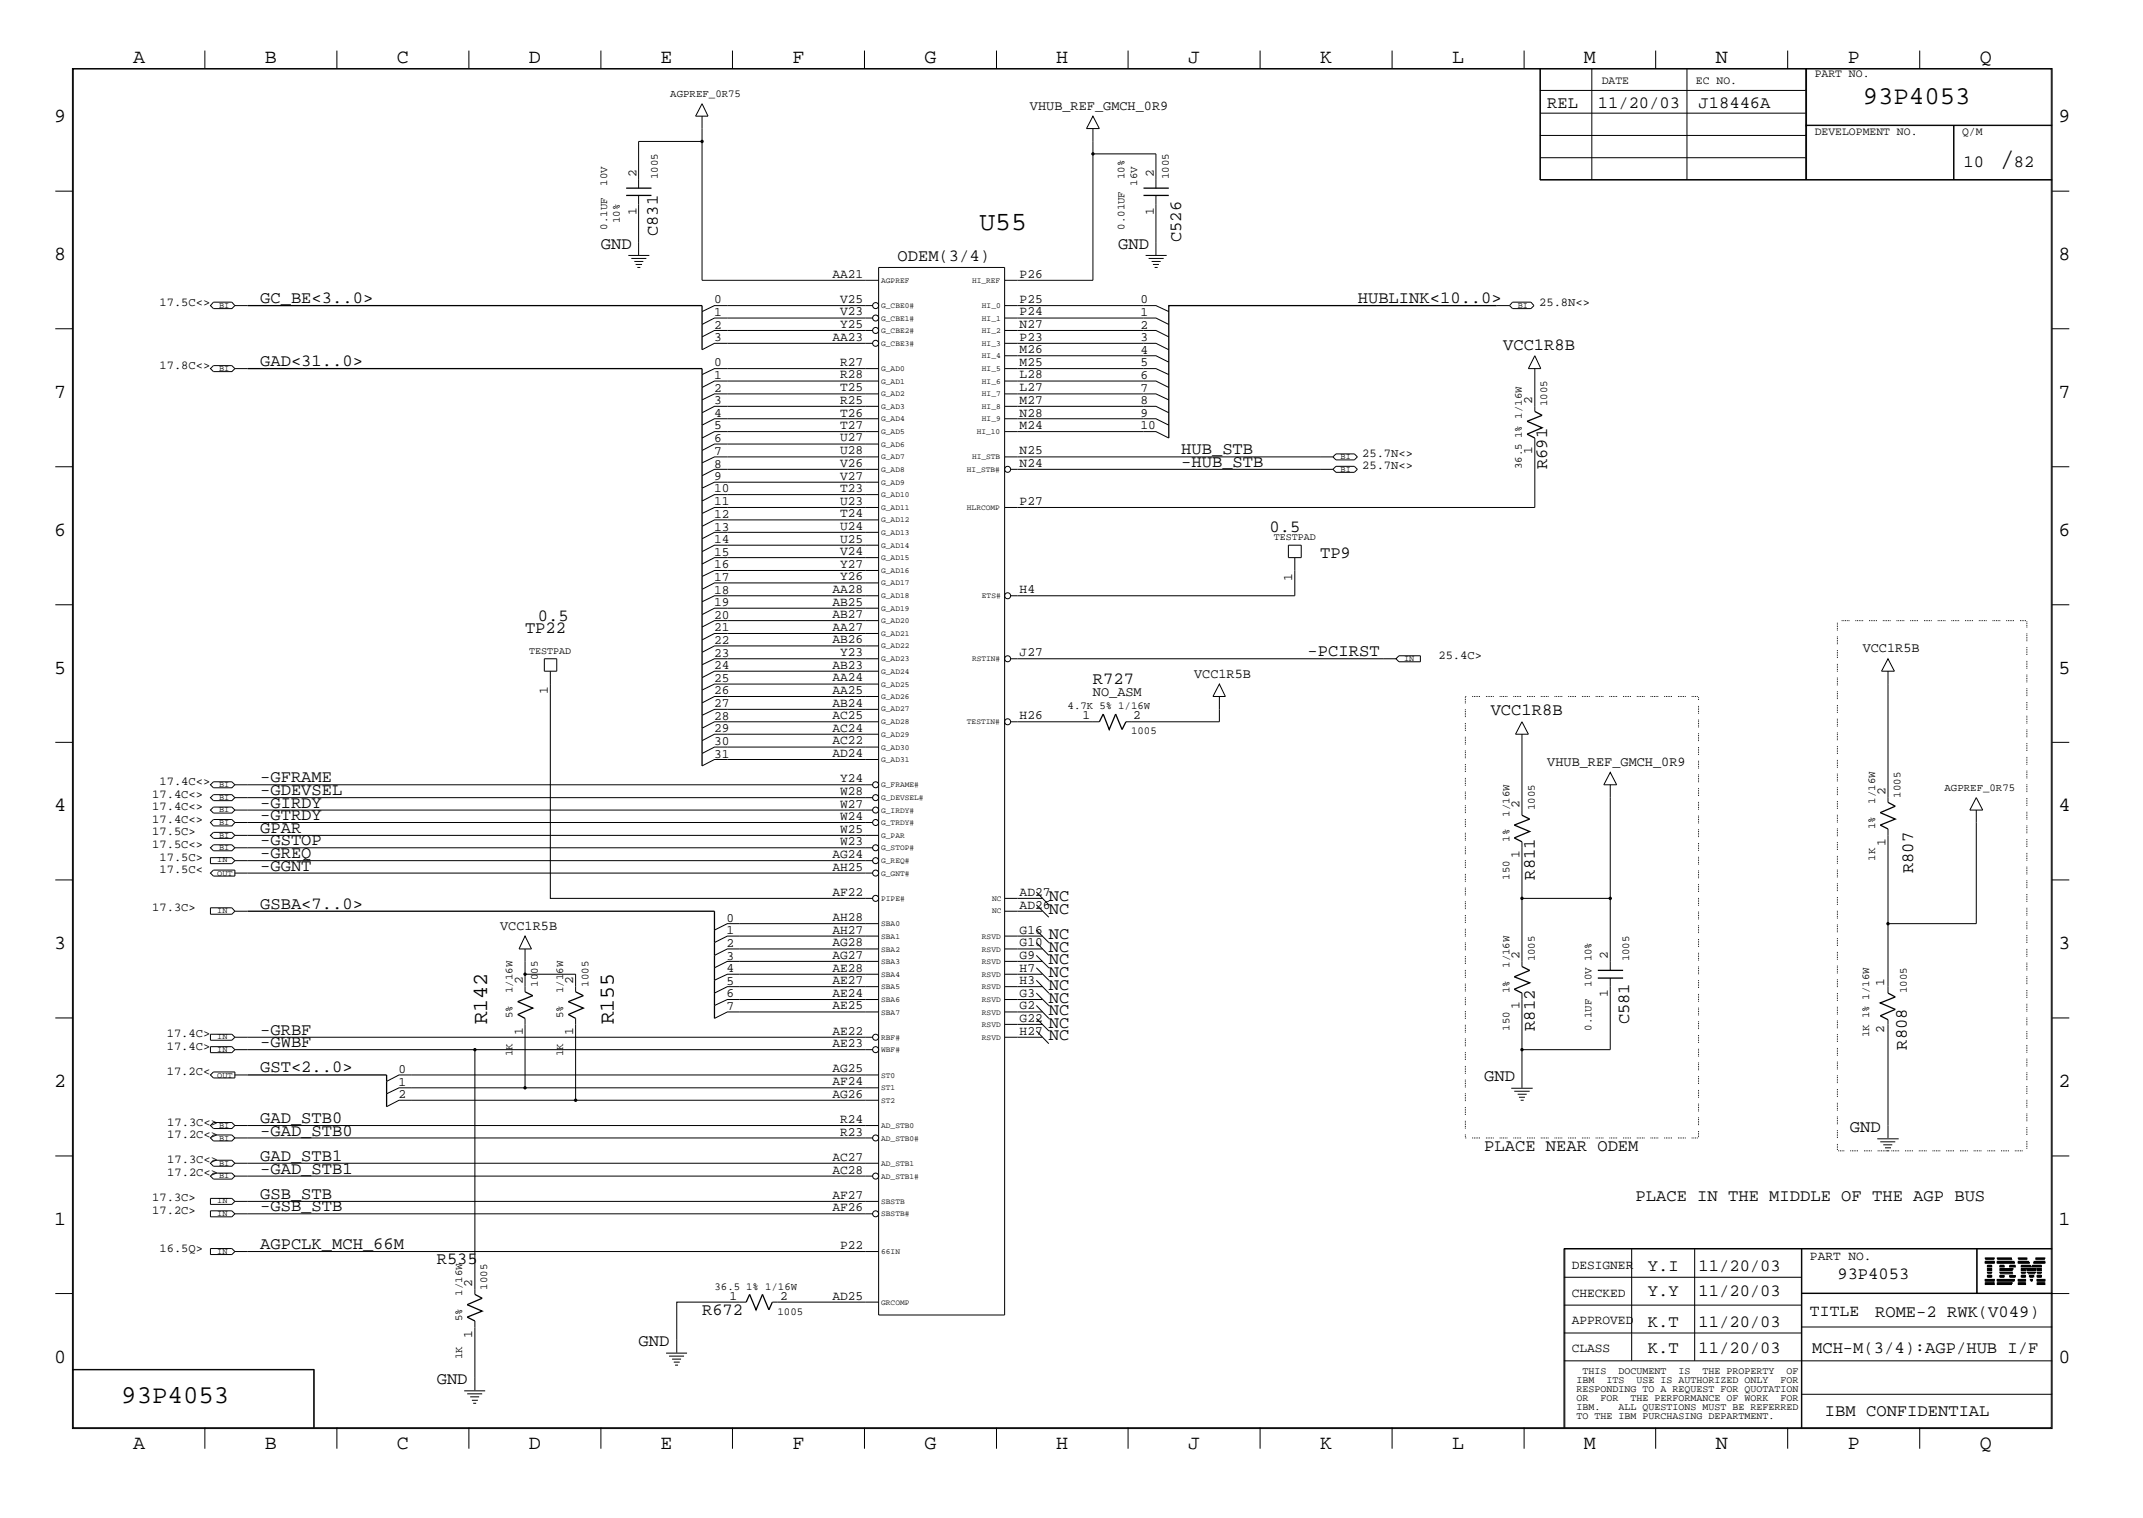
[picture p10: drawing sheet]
<svg xmlns="http://www.w3.org/2000/svg" width="423mm" height="300mm" viewBox="0 0 423 300" stroke-linecap="round" stroke-linejoin="round" font-family="sans-serif">
<g fill="none" stroke="#000" stroke-width=".25">
<path d="M123.7 38.6h5M123.7 37.2h5M225.9 38.6h5M225.9 37.2h5M48.9 60.4h89.8v8.7M48.9 72.8h89.8v78.5M295.7 60.4h-64.8v26.1M303.2 81.3l1.4 .7-2.9 1.2 2.9 1.3-2.9 1.3 1.5 .7M217.2 142.6l.7-1.5 1.2 3 1.3-3 1.3 3 .7-1.5M373 158.5l1.4 .8-3 1.2 3 1.3-3 1.2 1.6 .7M300.7 161l1.5 .8-3.1 1.2 3.1 1.3-3.1 1.2 1.6 .8M48.9 180h92.2v21.2"/>
<path d="M103.7 195.9l1.5 .8-2.9 1.2 2.9 1.2-2.9 1.3 1.4 .8M113.7 195.9l1.5 .8-2.9 1.2 2.9 1.2-2.9 1.3 1.4 .8M300.7 190.9l1.5 .8-3.1 1.3 3.1 1.1-3.1 1.3 1.6 .8M315.6 193.2h5M315.6 191.7h5M373 196.2l1.4 .7-3 1.2 3 1.3-3 1.3 1.6 .7M48.9 212.3h27.5v6.3M93.8 255.7l1.5 .8-3 1.2 3 1.3-3 1.2 1.5 .7M147.4 257.2l.7-1.5 1.3 3 1.2-3 1.3 3 .7-1.5"/>
</g>
<g fill="none" stroke="#000" stroke-width=".2">
<path d="M14.3 13.5h391.1v268.7h-391.1zM14.5 13.6h390.7v268.4h-390.7zM40.5 10v3.5M66.5 10v3.5M92.6 10v3.5M118.7 10v3.5M144.7 10v3.5M170.8 10v3.5M196.9 10v3.5M222.8 10v3.5M248.9 10v3.5M275 10v3.5"/>
<path d="M301.1 10v3.5M304.2 13.5v22.1h101.2M304.2 17.9h52.5M304.3 13.5v22.1M314.5 13.5v22.1M327.1 10v3.5M333.2 13.5v22.1M353.1 10v3.5M356.7 13.5v22.1M356.9 13.5v22.1M379.2 10v3.5M10.9 37.8h3.4"/>
<path d="M126.2 38.6v11.8M138.7 22.9v32.5h34.9M138.7 27.9h-12.5v9.3M138.7 20.5l1.2 2.4h-2.5zM215.9 22.9l1.3 2.5h-2.6zM215.9 25.4v5M228.3 37.2v-6.8h-12.4v25h-17.4M228.3 38.6v11.8M304.2 35.5h101.2M304.2 26.8h52.5M304.2 22.4h52.5M304.3 31.2h52.4"/>
<path d="M356.7 24.8h48.7M356.7 24.7h48.7M385.9 24.8v10.8M386 24.8v10.8M405.4 37.8h3.4M42.2 59.7h3.6l.6 .7-.6 .6h-3.6l-.6-.6zM124.1 50.5h4.2M124.7 51.1h3M125.3 51.6h1.8M125.6 52.2h1.2M125.9 52.8h.6M173.6 52.8h24.9v207h-24.9z"/>
<path d="M226.3 50.5h4.2M226.9 51.1h3M227.5 51.6h1.8M227.8 52.2h1.1M228.1 52.8h.6M298.8 59.7h3.6l.6 .7-.6 .6h-3.6l-.6-.6zM10.9 64.9h3.4M42.2 72.2h3.6l.6 .6-.6 .6h-3.6l-.6-.6zM46.4 72.8h2.5M46.4 60.4h2.5M172.4 60.4h-31.3l-2.4 1.2M172.4 65.3h-31.3l-2.4 1.2"/>
<path d="M172.4 62.8h-31.3l-2.4 1.3M172.4 67.8h-31.3l-2.4 1.3M173.6 77.8h-32.5l-2.4 1.2M173.6 75.3h-32.5l-2.4 1.2M173.6 72.8h-32.5l-2.4 1.2M198.5 77.8h29.8l2.6 1.2M198.5 75.3h29.8l2.6 1.2M198.5 72.8h29.8l2.6 1.2M198.5 70.3h29.8l2.6 1.2M198.5 67.8h29.8l2.6 1.3M198.5 62.8h29.8l2.6 1.3M198.5 65.3h29.8l2.6 1.2"/>
<path d="M198.5 60.4h29.8l2.6 1.2M295.7 60.4h2.5M303.2 72.8v8.5M303.2 70.3l1.2 2.5h-2.5zM405.4 64.9h3.4M10.9 92.2h3.4M173.6 95.3h-32.5l-2.4 1.1M173.6 97.7h-32.5l-2.4 1.3M173.6 90.3h-32.5l-2.4 1.1M173.6 82.7h-32.5l-2.4 1.3M173.6 87.7h-32.5l-2.4 1.3M173.6 85.3h-32.5l-2.4 1.2"/>
<path d="M173.6 92.7h-32.5l-2.4 1.3M173.6 80.3h-32.5l-2.4 1.2M198.5 85.3h29.8l2.6 1.2M198.5 82.7h29.8l2.6 1.3M198.5 80.3h29.8l2.6 1.2M198.5 90.3h64.8M199.6 92.7h63.7M263.9 92.1h3.6l.6 .6-.6 .6h-3.6l-.6-.6zM263.9 89.7h3.6l.6 .6-.6 .5h-3.6l-.6-.5zM303.2 86.5v13.7h-104.7M405.4 92.2h3.4M10.9 119.5h3.4"/>
<path d="M173.6 112.7h-32.5l-2.4 1.2M173.6 110.2h-32.5l-2.4 1.2M173.6 107.7h-32.5l-2.4 1.3M173.6 115.1h-32.5l-2.4 1.3M173.6 117.7h-32.5l-2.4 1.2M173.6 105.2h-32.5l-2.4 1.2M173.6 102.7h-32.5l-2.4 1.3M173.6 100.2h-32.5l-2.4 1.2M254.5 107.7h2.5v2.5h-2.5zM255.8 110.2v7.5h-56.2M405.4 119.5h3.4M107.5 130.1h2.5v2.5h-2.5z"/>
<path d="M108.7 132.6v44.9h63.7M173.6 135.1h-32.5l-2.4 1.2M173.6 132.6h-32.5l-2.4 1.3M173.6 137.6h-32.5l-2.4 1.3M173.6 130.1h-32.5l-2.4 1.2M173.6 127.6h-32.5l-2.4 1.3M173.6 125.1h-32.5l-2.4 1.3M173.6 120.1h-32.5l-2.4 1.3M173.6 122.6h-32.5l-2.4 1.3M199.6 130.1h76.2M240.9 135.1l1.2 2.5h-2.5zM240.9 137.6v5h-18.5"/>
<path d="M275.8 130.1l.6-.6h4.2v1.2h-4.2zM373 130.1l1.2 2.5h-2.5zM373 132.6v25.9M10.9 146.6h3.4M41.6 157.6l.6-.6h3.6l.6 .6-.6 .6h-3.6zM41.6 155l.6-.6h3.6l.6 .6-.6 .6h-3.6zM46.4 155h126M46.4 157.6h126M173.6 147.6h-32.5l-2.4 1.2M173.6 150h-32.5l-2.4 1.3M173.6 140.1h-32.5l-2.4 1.2M173.6 142.6h-32.5l-2.4 1.2"/>
<path d="M173.6 145h-32.5l-2.4 1.3M199.6 142.6h17.6M300.7 145v16M300.7 142.6l1.2 2.4h-2.5zM318.1 152.6l1.3 2.4h-2.6zM318.1 155v36.7M390.4 157.6l1.3 2.4h-2.6zM405.4 146.6h3.4M10.9 173.8h3.4M41.6 160l.6-.6h3.6l.6 .6-.6 .6h-3.6zM41.6 172.5l.6-.6h4.2v1.2h-4.2zM41.6 169.4h4.2l.6 .6-.6 .6h-4.2z"/>
<path d="M41.6 179.3h4.2l.6 .7-.6 .6h-4.2zM42.2 161.9h3.6l.6 .6-.6 .7h-3.6l-.6-.7zM42.2 166.9h3.6l.6 .6-.6 .6h-3.6l-.6-.6zM42.2 164.4h3.6l.6 .6-.6 .6h-3.6l-.6-.6zM46.4 160h126M46.4 162.5h126M46.4 165h127.2M46.4 167.5h126M46.4 170h126M46.4 172.5h126M198.5 177.5h7.4M204.7 176.2l2.5 2.5"/>
<path d="M204.7 178.7l2.5 2.5M300.7 166.3v24.6M300.7 177.5h17.4M390.4 160v22.5h-17.4v-18.8M405.4 173.8h3.4M46.4 180h2.5M103.7 184.9l1.3 2.6h-2.5zM103.7 195.9v-3.5h10v3.5M103.7 187.5v4.9M173.6 197.4h-29.9l-2.6 1.2M173.6 189.9h-29.9l-2.6 1.3M173.6 194.9h-29.9l-2.6 1.3"/>
<path d="M173.6 192.4h-29.9l-2.6 1.2M173.6 184.9h-29.9l-2.6 1.3M173.6 187.5h-29.9l-2.6 1.2M173.6 182.5h-29.9l-2.6 1.2M173.6 199.9h-29.9l-2.6 1.3M198.5 184.9h7.4M198.5 187.5h7.4M198.5 189.9h7.4M198.5 192.4h7.4M198.5 194.9h7.4M198.5 197.4h7.4M198.5 199.9h7.4"/>
<path d="M198.5 180h7.4M204.7 198.6l2.5 2.6M204.7 183.7l2.5 2.5M204.7 188.7l2.5 2.5M204.7 186.2l2.5 2.5M204.7 191.2l2.5 2.4M204.7 193.6l2.5 2.6M204.7 196.2l2.5 2.4M318.1 193.2v14.1h-17.4v-11.1M373 182.5v13.7M10.9 201.1h3.4M41.6 204.3h4.2l.6 .6-.6 .6h-4.2z"/>
<path d="M41.6 206.8h4.2l.6 .5-.6 .6h-4.2zM42.2 211.8h4.2v1.1h-4.2l-.6-.6zM46.4 204.9h126M46.4 207.3h126M46.4 212.3h2.5M93.8 207.3v48.4M103.7 201.2v13.7M113.7 201.2v16.1M173.6 212.3h-94.8l-2.4 1.3M173.6 214.9h-94.8l-2.4 1.2M173.6 217.3h-94.8l-2.4 1.3M198.5 204.9h7.4"/>
<path d="M198.5 202.4h7.4M204.7 201.2l2.5 2.4M204.7 203.6l2.5 2.6M298.5 215h4.3M299.1 215.6h3.1M299.8 216.2h1.8M300.1 216.7h1.1M300.4 217.3h.6M300.7 207.3v7.6M373 201.4v23.4M405.4 201.1h3.4M10.9 228.3h3.4"/>
<path d="M41.6 222.3l.6-.6h3.6l.6 .6-.6 .6h-3.6zM41.6 224.8l.6-.6h3.6l.6 .6-.6 .6h-3.6zM41.6 239.2h4.2l.6 .6-.6 .6h-4.2zM41.6 236.7h4.2l.6 .6-.6 .6h-4.2zM42.2 229.2h3.6l.6 .6-.6 .6h-3.6l-.6-.6zM42.2 231.7h3.6l.6 .6-.6 .6h-3.6l-.6-.6zM46.4 222.3h127.2M46.4 224.8h126M46.4 229.8h127.2M46.4 232.3h126M46.4 237.3h127.2M46.4 239.8h126"/>
<path d="M370.8 225h4.3M371.4 225.6h3M372 226.1h1.8M372.4 226.7h1.1M372.6 227.3h.6M405.4 228.3h3.4M10.9 255.5h3.4M41.6 246.6h4.2l.6 .6-.6 .6h-4.2zM46.4 247.2h127.2M147.4 257.2h-13.7v10M152.6 257.2h21M308.9 246.7h96.5"/>
<path d="M308.9 257.8h47M308.9 252.3h47M309.1 246.6v35.4M322.3 246.6v22.2M334.8 246.6v22.2M355.9 246.6v35.4M355.9 255.4h49.5M355.9 255.5h52.9M390.5 246.6v8.9M390.6 246.6v8.9M392.2 253.7h1.8zM392.2 253.6h1.8z"/>
<path d="M392.2 253.4l1.8 .1zM392.2 253l1.8 .1zM392.2 252.8l1.8 .1zM392.2 252.7l1.8 .1zM392.2 249.4l1.8 .1zM392.2 249.3l1.8 .1zM392.2 249.2l1.8 .1zM392.2 248.8h1.8zM392.2 248.7h1.8zM392.2 248.5l1.8 .1zM392.6 252.3h.8zM392.6 252.1l.8 .1z"/>
<path d="M392.6 252l.8 .1zM392.6 251.6h.8zM392.6 251.5h.8zM392.6 251.3l.8 .1zM392.6 250.9l.8 .1zM392.6 250.8h.8zM392.6 250.6l.8 .1zM392.6 250.2l.8 .1zM392.6 250l.8 .1zM392.6 249.9h.8zM394.5 253.7h2.8zM394.5 253.6h2.9z"/>
<path d="M394.5 253.4l3 .1zM394.5 248.8h3zM394.5 248.7h2.9zM394.5 248.5l2.8 .1zM394.5 253l3.3 .1zM394.5 252.8l3.4 .1zM394.5 252.7l3.4 .1zM394.5 249.4l3.4 .1zM394.5 249.3l3.4 .1zM394.5 249.2l3.3 .1zM395.1 251.6h2.6zM395.1 251.5h2.5z"/>
<path d="M395.1 251.3l2.4 .1zM395.1 250.9l2.4 .1zM395.1 250.8h2.5zM395.1 250.6l2.6 .1zM395.1 252.3h.8zM395.1 252.1l.8 .1zM395.1 252l.8 .1zM395.1 250.2l.8 .1zM395.1 250l.8 .1zM395.1 249.9h.8zM397 252.3h1.1zM397 252.1l1.1 .1z"/>
<path d="M397 252l1.1 .1zM397 250.2l1.1 .1zM397 250l1.1 .1zM397 249.9h1.1zM398.7 253.7h1.4zM398.7 253.6h1.4zM398.7 253.4l1.4 .1zM398.7 253l1.4 .1zM398.7 252.8l1.4 .1zM398.7 252.7l1.4 .1zM398.7 249.4l2.2 .1zM398.7 249.3l2.1 .1z"/>
<path d="M398.7 249.2l2 .1zM398.7 248.8h1.8zM398.7 248.7h1.8zM398.7 248.5l1.7 .1zM399.3 252.3h.8zM399.3 252.1l.8 .1zM399.3 252l.8 .1zM399.3 251.6h.8zM399.3 251.5h.8zM399.3 251.3l.8 .1zM399.3 250.9l.8 .1zM399.3 250.8h.8z"/>
<path d="M399.3 250.6l.8 .1zM399.3 250.2l1.9 .1zM399.3 250l1.9 .1zM399.3 249.9h1.8zM400.3 250.6l2 .1zM400.4 250.9l1.8 .1zM400.4 250.8h1.8zM400.5 251.3l1.6 .1zM400.6 251.5h1.5zM400.6 251.6h1.4zM400.9 252.1l.8 .1zM400.9 252l.8 .1z"/>
<path d="M401 252.3h.7zM401.1 252.7l.4 .1zM401.2 252.8l.3 .1zM401.2 253l.2 .1zM401.4 250.2l1.9 .1zM401.5 250l1.8 .1zM401.5 249.9h1.8zM401.7 249.4l2.2 .1zM401.8 249.3l2.1 .1zM401.8 249.2l2.1 .1zM402.1 248.8h1.8zM402.1 248.7h1.8z"/>
<path d="M402.2 248.5l1.7 .1zM402.4 253.7h1.5zM402.4 253.6h1.5zM402.4 253.4l1.5 .1zM402.4 253l1.5 .1zM402.4 252.8l1.5 .1zM402.4 252.7l1.5 .1zM402.4 252.3h.9zM402.4 252.1l.9 .1zM402.4 252l.9 .1zM402.4 251.6h.9zM402.4 251.5h.9z"/>
<path d="M402.4 251.3l.9 .1zM402.4 250.9l.9 .1zM402.4 250.8h.9zM402.4 250.6l.9 .1zM405.4 246.6h-96.5v35.4M14.3 270.5h47.8v11.5M14.3 270.6h47.8M62 270.5v11.5M91.7 274.7h4.1M92.3 275.3h3M92.9 275.9h1.8M93.2 276.6h1.2"/>
<path d="M93.5 277.2h.6M93.8 260.9v13.8M131.6 267.3h4.1M132.2 267.9h2.9M132.8 268.5h1.7M133.1 269.1h1.2M133.4 269.7h.5M308.9 268.8h96.5M308.9 263.3h47M355.9 275.4h49.5M355.9 262.1h49.5M40.5 282v4.2"/>
<path d="M66.5 282v4.2M92.6 282v4.2M118.7 282v4.2M144.7 282v4.2M170.8 282v4.2M196.9 282v4.2M222.8 282v4.2M248.9 282v4.2M275 282v4.2M301.1 282v4.2M327.1 282v4.2M353.1 282v4.2"/>
<path d="M379.2 282v4.2"/>
<circle cx="173" cy="62.8" r=".59"/>
<circle cx="173" cy="65.3" r=".59"/>
<circle cx="173" cy="67.8" r=".59"/>
<circle cx="173" cy="60.4" r=".59"/>
<circle cx="199.1" cy="92.7" r=".59"/>
<circle cx="199.1" cy="117.7" r=".59"/>
<circle cx="199.1" cy="130.1" r=".59"/>
<circle cx="173" cy="155" r=".59"/>
<circle cx="173" cy="157.6" r=".59"/>
<circle cx="199.1" cy="142.6" r=".59"/>
<circle cx="173" cy="167.5" r=".59"/>
<circle cx="173" cy="162.5" r=".59"/>
<circle cx="173" cy="170" r=".59"/>
<circle cx="173" cy="177.5" r=".59"/>
<circle cx="173" cy="172.5" r=".59"/>
<circle cx="173" cy="160" r=".59"/>
<circle cx="173" cy="207.3" r=".59"/>
<circle cx="173" cy="204.9" r=".59"/>
<circle cx="173" cy="232.3" r=".59"/>
<circle cx="173" cy="239.8" r=".59"/>
<circle cx="173" cy="224.8" r=".59"/>
</g>
<path d="M289.5 137.6v87.2M335.5 137.6h-46M400.4 122.6v104.7M400.4 122.6h-37.4M335.5 224.8h-46M335.5 224.8v-87.2M363 227.3h37.4M363 227.3v-104.7" fill="none" stroke="#000" stroke-width=".2" stroke-dasharray=".2 .2 .2 .2 .2 .2 .2 .2 .2 1.2" stroke-dashoffset=".2" stroke-linecap="butt"/>
<g fill="#000">
<circle cx="138.7" cy="27.9" r=".34"/>
<circle cx="215.9" cy="30.4" r=".34"/>
<circle cx="300.7" cy="177.5" r=".34"/>
<circle cx="318.1" cy="177.5" r=".34"/>
<circle cx="103.7" cy="192.4" r=".34"/>
<circle cx="373" cy="182.5" r=".34"/>
<circle cx="93.8" cy="207.3" r=".34"/>
<circle cx="103.7" cy="214.9" r=".34"/>
<circle cx="113.7" cy="217.3" r=".34"/>
<circle cx="300.7" cy="207.3" r=".34"/>
</g>
<g font-size="5.2">
<text x="395" y="32.9">/</text>
<text x="193.5" y="45.4">U55</text>
</g>
<g font-size="5.1">
<text x="368" y="20.5">93P4053</text>
<text x="24" y="277.2">93P4053</text>
</g>
<g font-size="4.2">
<text x="96.3" y="202.4" transform="rotate(-90 96.3 202.4)">R142</text>
<text x="121.2" y="202.4" transform="rotate(-90 121.2 202.4)">R155</text>
</g>
<g font-size="4">
<text x="26.3" y="12.5">A</text>
<text x="52.3" y="12.5">B</text>
<text x="78.4" y="12.5">C</text>
<text x="104.5" y="12.5">D</text>
<text x="130.5" y="12.5">E</text>
<text x="156.5" y="12.5">F</text>
<text x="182.6" y="12.5">G</text>
<text x="208.6" y="12.5">H</text>
<text x="234.7" y="12.5">J</text>
<text x="260.8" y="12.5">K</text>
<text x="286.9" y="12.5">L</text>
<text x="312.8" y="12.5">M</text>
<text x="338.9" y="12.5">N</text>
<text x="365" y="12.5">P</text>
<text x="391.1" y="12.5">Q</text>
<text x="10.7" y="24.1">9</text>
<text x="406.7" y="24.1">9</text>
<text x="10.7" y="51.4">8</text>
<text x="406.7" y="51.4">8</text>
<text x="10.7" y="78.6">7</text>
<text x="406.7" y="78.6">7</text>
<text x="10.7" y="105.8">6</text>
<text x="406.7" y="105.8">6</text>
<text x="10.7" y="133.1">5</text>
<text x="406.7" y="133.1">5</text>
<text x="10.7" y="160.2">4</text>
<text x="406.7" y="160.2">4</text>
<text x="10.7" y="187.5">3</text>
<text x="406.7" y="187.5">3</text>
<text x="10.7" y="214.6">2</text>
<text x="406.7" y="214.6">2</text>
<text x="10.7" y="241.9">1</text>
<text x="406.7" y="241.9">1</text>
<text x="10.7" y="269.2">0</text>
<text x="406.7" y="269.2">0</text>
<text x="26.3" y="286.2">A</text>
<text x="52.3" y="286.2">B</text>
<text x="78.4" y="286.2">C</text>
<text x="104.5" y="286.2">D</text>
<text x="130.5" y="286.2">E</text>
<text x="156.5" y="286.2">F</text>
<text x="182.6" y="286.2">G</text>
<text x="208.6" y="286.2">H</text>
<text x="234.7" y="286.2">J</text>
<text x="260.8" y="286.2">K</text>
<text x="286.9" y="286.2">L</text>
<text x="312.8" y="286.2">M</text>
<text x="338.9" y="286.2">N</text>
<text x="365" y="286.2">P</text>
<text x="391.1" y="286.2">Q</text>
</g>
<g font-size="3.4">
<text x="305.6" y="21.4">REL</text>
<text x="315.6" y="21.4">11/20/03</text>
<text x="335.5" y="21.4">J18446A</text>
<text x="387.9" y="32.9">10</text>
<text x="397.8" y="32.9">82</text>
<text x="130" y="46.7" transform="rotate(-90 130 46.7)">C831</text>
<text x="233.3" y="47.8" transform="rotate(-90 233.3 47.8)">C526</text>
<text x="118.7" y="49.1">GND</text>
<text x="177.3" y="51.6">ODEM(3/4)</text>
<text x="220.9" y="49.1">GND</text>
<text x="51.4" y="59.9">GC_BE&lt;3..0&gt;</text>
<text x="268.2" y="59.9">HUBLINK&lt;10..0&gt;</text>
<text x="296.9" y="69.1">VCC1R8B</text>
<text x="51.4" y="72.3">GAD&lt;31..0&gt;</text>
<text x="233.3" y="89.7">HUB_STB</text>
<text x="233.3" y="92.2">-HUB_STB</text>
<text x="305.6" y="92.7" transform="rotate(-90 305.6 92.7)">R691</text>
<text x="250.8" y="105.2">0.5</text>
<text x="260.8" y="110.2">TP9</text>
<text x="103.7" y="125.1">TP22</text>
<text x="106.3" y="122.6">0.5</text>
<text x="258.3" y="129.6">-PCIRST</text>
<text x="215.9" y="135.1">R727</text>
<text x="294.5" y="141.3">VCC1R8B</text>
<text x="51.4" y="154.5">-GFRAME</text>
<text x="51.4" y="157.1">-GDEVSEL</text>
<text x="51.4" y="159.5">-GIRDY</text>
<text x="51.4" y="164.5">GPAR</text>
<text x="51.4" y="167">-GSTOP</text>
<text x="51.4" y="162.1">-GTRDY</text>
<text x="51.4" y="169.5">-GREQ</text>
<text x="51.4" y="172">-GGNT</text>
<text x="303.2" y="173.7" transform="rotate(-90 303.2 173.7)">R811</text>
<text x="378" y="172.5" transform="rotate(-90 378 172.5)">R807</text>
<text x="51.4" y="179.5">GSBA&lt;7..0&gt;</text>
<text x="207.2" y="178.1">NC</text>
<text x="207.2" y="180.6">NC</text>
<text x="207.2" y="185.5">NC</text>
<text x="207.2" y="190.5">NC</text>
<text x="207.2" y="188">NC</text>
<text x="207.2" y="193">NC</text>
<text x="207.2" y="195.5">NC</text>
<text x="207.2" y="200.5">NC</text>
<text x="207.2" y="203">NC</text>
<text x="207.2" y="198">NC</text>
<text x="303.2" y="203.6" transform="rotate(-90 303.2 203.6)">R812</text>
<text x="321.8" y="202.4" transform="rotate(-90 321.8 202.4)">C581</text>
<text x="51.4" y="204.4">-GRBF</text>
<text x="51.4" y="206.8">-GWBF</text>
<text x="207.2" y="205.5">NC</text>
<text x="376.7" y="207.3" transform="rotate(-90 376.7 207.3)">R808</text>
<text x="51.4" y="211.8">GST&lt;2..0&gt;</text>
<text x="293.2" y="213.6">GND</text>
<text x="51.4" y="221.8">GAD_STB0</text>
<text x="51.4" y="224.4">-GAD_STB0</text>
<text x="293.2" y="227.3">PLACE NEAR ODEM</text>
<text x="365.4" y="223.6">GND</text>
<text x="51.4" y="231.8">-GAD_STB1</text>
<text x="51.4" y="229.3">GAD_STB1</text>
<text x="51.4" y="236.8">GSB_STB</text>
<text x="51.4" y="239.3">-GSB_STB</text>
<text x="323.1" y="237.3">PLACE IN THE MIDDLE OF THE AGP BUS</text>
<text x="51.4" y="246.7">AGPCLK_MCH_66M</text>
<text x="86.3" y="249.8">R535</text>
<text x="325.5" y="251">Y.I</text>
<text x="335.5" y="251">11/20/03</text>
<text x="325.5" y="255.9">Y.Y</text>
<text x="335.5" y="255.9">11/20/03</text>
<text x="363" y="252.7">93P4053</text>
<text x="138.7" y="259.8">R672</text>
<text x="325.5" y="262.2">K.T</text>
<text x="335.5" y="262.2">11/20/03</text>
<text x="370.4" y="260.2">ROME-2 RWK(V049)</text>
<text x="126.2" y="265.9">GND</text>
<text x="325.5" y="267.2">K.T</text>
<text x="335.5" y="267.2">11/20/03</text>
<text x="358" y="267.2">MCH-M(3/4):AGP/HUB I/F</text>
<text x="86.3" y="273.4">GND</text>
<text x="360.5" y="279.7">IBM CONFIDENTIAL</text>
</g>
<text font-size="3.2" x="357.5" y="260">TITLE</text>
<g font-size="2.7">
<text x="203.5" y="21.7">VHUB_REF_GMCH_0R9</text>
<text x="368" y="128.9">VCC1R5B</text>
<text x="215.9" y="137.6">NO_ASM</text>
<text x="235.9" y="133.9">VCC1R5B</text>
<text x="305.6" y="151.3">VHUB_REF_GMCH_0R9</text>
<text x="98.8" y="183.7">VCC1R5B</text>
</g>
<g font-size="2.5">
<text x="125.7" y="34.9" transform="rotate(-90 125.7 34.9)">2</text>
<text x="227.9" y="34.9" transform="rotate(-90 227.9 34.9)">2</text>
<text x="125.7" y="42.4" transform="rotate(-90 125.7 42.4)">1</text>
<text x="227.9" y="42.4" transform="rotate(-90 227.9 42.4)">1</text>
<text x="141.1" y="59.9">0</text>
<text x="164.4" y="54.9">AA21</text>
<text x="165.9" y="59.9">V25</text>
<text x="201.4" y="59.9">P25</text>
<text x="201.4" y="54.9">P26</text>
<text x="225.3" y="59.9">0</text>
<text x="141.1" y="62.4">1</text>
<text x="141.1" y="64.9">2</text>
<text x="165.9" y="62.3">V23</text>
<text x="165.9" y="64.9">Y25</text>
<text x="201.4" y="62.3">P24</text>
<text x="201.4" y="64.9">N27</text>
<text x="225.3" y="62.4">1</text>
<text x="225.3" y="64.9">2</text>
<text x="141.1" y="67.4">3</text>
<text x="164.4" y="67.3">AA23</text>
<text x="201.4" y="69.8">M26</text>
<text x="201.4" y="67.3">P23</text>
<text x="225.3" y="67.4">3</text>
<text x="225.3" y="69.9">4</text>
<text x="141.1" y="77.4">2</text>
<text x="141.1" y="72.4">0</text>
<text x="141.1" y="74.8">1</text>
<text x="165.9" y="77.3">T25</text>
<text x="165.9" y="74.8">R28</text>
<text x="165.9" y="72.3">R27</text>
<text x="201.4" y="72.3">M25</text>
<text x="201.4" y="77.3">L27</text>
<text x="201.4" y="74.8">L28</text>
<text x="225.3" y="72.4">5</text>
<text x="225.3" y="74.8">6</text>
<text x="225.3" y="77.4">7</text>
<text x="141.1" y="79.8">3</text>
<text x="141.1" y="82.4">4</text>
<text x="165.9" y="82.3">T26</text>
<text x="165.9" y="79.8">R25</text>
<text x="201.4" y="82.3">N28</text>
<text x="201.4" y="79.8">M27</text>
<text x="225.3" y="79.8">8</text>
<text x="225.3" y="82.4">9</text>
<text x="302.7" y="79.8" transform="rotate(-90 302.7 79.8)">2</text>
<text x="141.1" y="89.8">7</text>
<text x="141.1" y="87.4">6</text>
<text x="141.1" y="84.8">5</text>
<text x="165.9" y="89.7">U28</text>
<text x="165.9" y="87.2">U27</text>
<text x="165.9" y="84.8">T27</text>
<text x="201.4" y="89.7">N25</text>
<text x="201.4" y="84.8">M24</text>
<text x="225.3" y="84.8">10</text>
<text x="302.7" y="89.7" transform="rotate(-90 302.7 89.7)">1</text>
<text x="141.1" y="92.4">8</text>
<text x="141.1" y="94.8">9</text>
<text x="165.9" y="92.2">V26</text>
<text x="165.9" y="94.7">V27</text>
<text x="201.4" y="92.2">N24</text>
<text x="141.1" y="99.8">11</text>
<text x="141.1" y="97.3">10</text>
<text x="165.9" y="99.7">U23</text>
<text x="165.9" y="97.2">T23</text>
<text x="201.4" y="99.7">P27</text>
<text x="141.1" y="102.3">12</text>
<text x="141.1" y="107.3">14</text>
<text x="141.1" y="104.8">13</text>
<text x="165.9" y="102.2">T24</text>
<text x="165.9" y="107.2">U25</text>
<text x="165.9" y="104.7">U24</text>
<text x="141.1" y="112.3">16</text>
<text x="141.1" y="109.8">15</text>
<text x="165.9" y="109.6">V24</text>
<text x="165.9" y="112.2">Y27</text>
<text x="141.1" y="114.7">17</text>
<text x="141.1" y="119.7">19</text>
<text x="141.1" y="117.3">18</text>
<text x="164.4" y="119.6">AB25</text>
<text x="164.4" y="117.2">AA28</text>
<text x="165.9" y="114.6">Y26</text>
<text x="201.4" y="117.2">H4</text>
<text x="255.3" y="114.7" transform="rotate(-90 255.3 114.7)">1</text>
<text x="141.1" y="124.7">21</text>
<text x="141.1" y="122.3">20</text>
<text x="164.4" y="124.6">AA27</text>
<text x="164.4" y="122.2">AB27</text>
<text x="141.1" y="129.7">23</text>
<text x="141.1" y="127.3">22</text>
<text x="164.4" y="127.1">AB26</text>
<text x="165.9" y="129.6">Y23</text>
<text x="201.4" y="129.6">J27</text>
<text x="108.2" y="137.2" transform="rotate(-90 108.2 137.2)">1</text>
<text x="141.1" y="137.2">26</text>
<text x="141.1" y="132.2">24</text>
<text x="141.1" y="134.7">25</text>
<text x="164.4" y="134.6">AA24</text>
<text x="164.4" y="132.1">AB23</text>
<text x="164.4" y="137.1">AA25</text>
<text x="141.1" y="139.7">27</text>
<text x="141.1" y="142.2">28</text>
<text x="164.4" y="139.6">AB24</text>
<text x="164.4" y="142.1">AC25</text>
<text x="201.4" y="142.1">H26</text>
<text x="213.9" y="142.1">1</text>
<text x="223.9" y="142.1">2</text>
<text x="141.1" y="144.7">29</text>
<text x="141.1" y="147.2">30</text>
<text x="141.1" y="149.7">31</text>
<text x="164.4" y="147.1">AC22</text>
<text x="164.4" y="149.5">AD24</text>
<text x="164.4" y="144.6">AC24</text>
<text x="165.9" y="154.5">Y24</text>
<text x="165.9" y="159.5">W27</text>
<text x="165.9" y="157.1">W28</text>
<text x="300.1" y="159.5" transform="rotate(-90 300.1 159.5)">2</text>
<text x="372.4" y="157.1" transform="rotate(-90 372.4 157.1)">2</text>
<text x="165.9" y="164.5">W25</text>
<text x="165.9" y="162.1">W24</text>
<text x="165.9" y="167">W23</text>
<text x="372.4" y="167" transform="rotate(-90 372.4 167)">1</text>
<text x="164.4" y="172">AH25</text>
<text x="164.4" y="169.5">AG24</text>
<text x="300.1" y="169.5" transform="rotate(-90 300.1 169.5)">1</text>
<text x="164.4" y="177">AF22</text>
<text x="201.4" y="177">AD27</text>
<text x="201.4" y="179.5">AD26</text>
<text x="143.5" y="182">0</text>
<text x="143.5" y="184.6">1</text>
<text x="164.4" y="184.5">AH27</text>
<text x="164.4" y="181.9">AH28</text>
<text x="201.4" y="184.5">G16</text>
<text x="143.5" y="187">2</text>
<text x="143.5" y="189.6">3</text>
<text x="164.4" y="191.9">AE28</text>
<text x="164.4" y="189.4">AG27</text>
<text x="164.4" y="186.9">AG28</text>
<text x="201.4" y="191.9">H7</text>
<text x="201.4" y="189.4">G9</text>
<text x="201.4" y="186.9">G10</text>
<text x="300.1" y="189.4" transform="rotate(-90 300.1 189.4)">2</text>
<text x="317.6" y="189.4" transform="rotate(-90 317.6 189.4)">2</text>
<text x="103.3" y="194.4" transform="rotate(-90 103.3 194.4)">2</text>
<text x="113.2" y="194.4" transform="rotate(-90 113.2 194.4)">2</text>
<text x="143.5" y="192">4</text>
<text x="143.5" y="194.5">5</text>
<text x="143.5" y="197">6</text>
<text x="164.4" y="196.9">AE24</text>
<text x="164.4" y="194.4">AE27</text>
<text x="201.4" y="194.4">H3</text>
<text x="201.4" y="196.9">G3</text>
<text x="317.6" y="196.9" transform="rotate(-90 317.6 196.9)">1</text>
<text x="372.2" y="194.7" transform="rotate(-90 372.2 194.7)">1</text>
<text x="143.5" y="199.5">7</text>
<text x="164.4" y="199.4">AE25</text>
<text x="201.4" y="199.4">G2</text>
<text x="201.4" y="201.9">G22</text>
<text x="300.1" y="199.4" transform="rotate(-90 300.1 199.4)">1</text>
<text x="103.3" y="204.4" transform="rotate(-90 103.3 204.4)">1</text>
<text x="113.2" y="204.4" transform="rotate(-90 113.2 204.4)">1</text>
<text x="164.4" y="204.4">AE22</text>
<text x="164.4" y="206.8">AE23</text>
<text x="201.4" y="204.4">H27</text>
<text x="372.2" y="204.1" transform="rotate(-90 372.2 204.1)">2</text>
<text x="78.7" y="212">0</text>
<text x="78.7" y="214.5">1</text>
<text x="164.4" y="211.8">AG25</text>
<text x="164.4" y="214.4">AF24</text>
<text x="78.7" y="216.9">2</text>
<text x="164.4" y="216.8">AG26</text>
<text x="165.9" y="221.8">R24</text>
<text x="165.9" y="224.4">R23</text>
<text x="164.4" y="231.8">AC28</text>
<text x="164.4" y="229.3">AC27</text>
<text x="164.4" y="239.3">AF26</text>
<text x="164.4" y="236.8">AF27</text>
<text x="165.9" y="246.7">P22</text>
<text x="310.5" y="250.6">DESIGNER</text>
<text x="357.5" y="248.8">PART NO.</text>
<text x="93.3" y="254.3" transform="rotate(-90 93.3 254.3)">2</text>
<text x="144.1" y="256.7">1</text>
<text x="154.1" y="256.7">2</text>
<text x="164.4" y="256.7">AD25</text>
<text x="310.5" y="256.1">CHECKED</text>
<text x="310.5" y="261.5">APPROVED</text>
<text x="93.3" y="264.2" transform="rotate(-90 93.3 264.2)">1</text>
<text x="310.5" y="267">CLASS</text>
</g>
<g font-size="2.4">
<text x="31.5" y="60.4">17.5C&lt;&gt;</text>
<text x="304" y="60.4">25.8N&lt;&gt;</text>
<text x="31.5" y="72.8">17.8C&lt;&gt;</text>
<text x="269.1" y="90.3">25.7N&lt;&gt;</text>
<text x="269.1" y="92.7">25.7N&lt;&gt;</text>
<text x="284.1" y="130.1">25.4C&gt;</text>
<text x="31.5" y="155">17.4C&lt;&gt;</text>
<text x="30.1" y="157.6">17.4C&lt;&gt;</text>
<text x="30.1" y="160">17.4C&lt;&gt;</text>
<text x="30.1" y="165">17.5C&gt;</text>
<text x="30.1" y="167.5">17.5C&lt;&gt;</text>
<text x="30.1" y="162.5">17.4C&lt;&gt;</text>
<text x="31.5" y="170">17.5C&gt;</text>
<text x="31.5" y="172.5">17.5C&lt;</text>
<text x="30.1" y="180">17.3C&gt;</text>
<text x="32.9" y="207.3">17.4C&gt;</text>
<text x="32.9" y="204.9">17.4C&gt;</text>
<text x="32.9" y="212.3">17.2C&lt;</text>
<text x="33" y="222.3">17.3C&lt;&gt;</text>
<text x="33" y="224.8">17.2C&lt;&gt;</text>
<text x="33" y="232.3">17.2C&lt;&gt;</text>
<text x="33" y="229.8">17.3C&lt;&gt;</text>
<text x="30.1" y="237.3">17.3C&gt;</text>
<text x="30.1" y="239.8">17.2C&gt;</text>
<text x="31.5" y="247.2">16.5Q&gt;</text>
</g>
<g font-size="2.3">
<text x="316.4" y="16.7">DATE</text>
<text x="335" y="16.7">EC NO.</text>
<text x="358.5" y="15.2">PART NO.</text>
<text x="358.5" y="26.6">DEVELOPMENT NO.</text>
<text x="387.6" y="26.6">Q/M</text>
</g>
<g font-size="2.1">
<text x="132.4" y="19.2">AGPREF_0R75</text>
<text x="130" y="35.4" transform="rotate(-90 130 35.4)">1005</text>
<text x="222.2" y="35.4" transform="rotate(-90 222.2 35.4)">10%</text>
<text x="230.9" y="35.4" transform="rotate(-90 230.9 35.4)">1005</text>
<text x="120" y="36.7" transform="rotate(-90 120 36.7)">10V</text>
<text x="224.6" y="36.7" transform="rotate(-90 224.6 36.7)">16V</text>
<text x="120" y="45.4" transform="rotate(-90 120 45.4)">0.1UF</text>
<text x="122.4" y="44.1" transform="rotate(-90 122.4 44.1)">10%</text>
<text x="222.2" y="45.4" transform="rotate(-90 222.2 45.4)">0.01UF</text>
<text x="305.6" y="80.3" transform="rotate(-90 305.6 80.3)">1005</text>
<text x="300.7" y="86.5" transform="rotate(-90 300.7 86.5)">1% 1/16W</text>
<text x="300.7" y="92.7" transform="rotate(-90 300.7 92.7)">36.5</text>
<text x="210.9" y="140.1">4.7K 5% 1/16W</text>
<text x="223.4" y="145">1005</text>
<text x="298.2" y="161.3" transform="rotate(-90 298.2 161.3)">1/16W</text>
<text x="303.2" y="160" transform="rotate(-90 303.2 160)">1005</text>
<text x="370.4" y="158.7" transform="rotate(-90 370.4 158.7)">1/16W</text>
<text x="375.4" y="157.6" transform="rotate(-90 375.4 157.6)">1005</text>
<text x="384.1" y="156.3">AGPREF_0R75</text>
<text x="298.2" y="166.3" transform="rotate(-90 298.2 166.3)">1%</text>
<text x="370.4" y="163.7" transform="rotate(-90 370.4 163.7)">1%</text>
<text x="298.2" y="173.7" transform="rotate(-90 298.2 173.7)">150</text>
<text x="370.4" y="170" transform="rotate(-90 370.4 170)">1K</text>
<text x="298.2" y="191.2" transform="rotate(-90 298.2 191.2)">1/16W</text>
<text x="303.2" y="189.9" transform="rotate(-90 303.2 189.9)">1005</text>
<text x="321.8" y="189.9" transform="rotate(-90 321.8 189.9)">1005</text>
<text x="101.3" y="196.2" transform="rotate(-90 101.3 196.2)">1/16W</text>
<text x="106.3" y="194.9" transform="rotate(-90 106.3 194.9)">1005</text>
<text x="111.3" y="196.2" transform="rotate(-90 111.3 196.2)">1/16W</text>
<text x="116.2" y="194.9" transform="rotate(-90 116.2 194.9)">1005</text>
<text x="298.2" y="196.2" transform="rotate(-90 298.2 196.2)">1%</text>
<text x="314.4" y="194.9" transform="rotate(-90 314.4 194.9)">10V 10%</text>
<text x="376.7" y="196.2" transform="rotate(-90 376.7 196.2)">1005</text>
<text x="101.3" y="201.2" transform="rotate(-90 101.3 201.2)">5%</text>
<text x="111.3" y="201.2" transform="rotate(-90 111.3 201.2)">5%</text>
<text x="298.2" y="203.6" transform="rotate(-90 298.2 203.6)">150</text>
<text x="314.4" y="203.6" transform="rotate(-90 314.4 203.6)">0.1UF</text>
<text x="101.3" y="208.6" transform="rotate(-90 101.3 208.6)">1K</text>
<text x="111.3" y="208.6" transform="rotate(-90 111.3 208.6)">1K</text>
<text x="369.2" y="204.9" transform="rotate(-90 369.2 204.9)">1K 1% 1/16W</text>
<text x="91.3" y="255.9" transform="rotate(-90 91.3 255.9)">1/16W</text>
<text x="96.3" y="254.8" transform="rotate(-90 96.3 254.8)">1005</text>
<text x="141.1" y="254.8">36.5</text>
<text x="147.4" y="254.8">1% 1/16W</text>
<text x="91.3" y="260.9" transform="rotate(-90 91.3 260.9)">5%</text>
<text x="153.6" y="259.8">1005</text>
<text x="91.3" y="268.5" transform="rotate(-90 91.3 268.5)">1K</text>
</g>
<g font-size="2">
<text x="251.6" y="106.7">TESTPAD</text>
<text x="104.6" y="129.1">TESTPAD</text>
<text x="311.4" y="273.2">IBM</text>
<text x="311.4" y="275">RESPONDING TO A REQUEST FOR QUOTATION</text>
<text x="312.6" y="271.4">THIS</text>
<text x="317.3" y="273.2">ITS</text>
<text x="319.7" y="271.4">DOCUMENT</text>
<text x="323.3" y="273.2">USE IS AUTHORIZED ONLY</text>
<text x="331.6" y="271.4">IS</text>
<text x="336.3" y="271.4">THE PROPERTY</text>
<text x="351.7" y="273.2">FOR</text>
<text x="352.9" y="271.4">OF</text>
<text x="311.4" y="276.7">OR</text>
<text x="311.4" y="278.6">IBM.</text>
<text x="311.4" y="280.2">TO THE IBM PURCHASING DEPARTMENT.</text>
<text x="316.1" y="276.7">FOR</text>
<text x="319.7" y="278.6">ALL QUESTIONS MUST BE REFERRED</text>
<text x="322.1" y="276.7">THE PERFORMANCE OF WORK</text>
<text x="351.7" y="276.7">FOR</text>
</g>
<g font-size="1.7">
<text x="43.3" y="60.8">BI</text>
<text x="299.8" y="60.8">BI</text>
<text x="43.3" y="73.2">BI</text>
<text x="264.8" y="93.2">BI</text>
<text x="264.8" y="90.7">BI</text>
<text x="277.4" y="130.6">IN</text>
<text x="43.3" y="155.4">BI</text>
<text x="43.3" y="158">BI</text>
<text x="43.3" y="160.4">BI</text>
<text x="43.3" y="163">BI</text>
<text x="43.3" y="168">BI</text>
<text x="43.3" y="165.4">BI</text>
<text x="42.9" y="170.3">IN</text>
<text x="42.9" y="173">OUT</text>
<text x="42.9" y="180.3">IN</text>
<text x="42.9" y="205.3">IN</text>
<text x="42.9" y="207.8">IN</text>
<text x="42.9" y="212.9">OUT</text>
<text x="43.3" y="222.8">BI</text>
<text x="43.3" y="225.3">BI</text>
<text x="43.3" y="230.3">BI</text>
<text x="43.3" y="232.7">BI</text>
<text x="42.9" y="237.7">IN</text>
<text x="42.9" y="240.2">IN</text>
<text x="42.9" y="247.6">IN</text>
</g>
<g font-size="1.6">
<text x="174.1" y="55.9">AGPREF</text>
<text x="192" y="55.9">HI_REF</text>
<text x="174.1" y="60.8">G_CBE0#</text>
<text x="174.1" y="63.3">G_CBE1#</text>
<text x="174.1" y="65.8">G_CBE2#</text>
<text x="194" y="60.8">HI_0</text>
<text x="194" y="63.3">HI_1</text>
<text x="194" y="65.8">HI_2</text>
<text x="174.1" y="68.3">G_CBE3#</text>
<text x="194" y="68.3">HI_3</text>
<text x="194" y="70.8">HI_4</text>
<text x="174.1" y="73.3">G_AD0</text>
<text x="174.1" y="75.8">G_AD1</text>
<text x="194" y="73.3">HI_5</text>
<text x="194" y="75.8">HI_6</text>
<text x="174.1" y="78.2">G_AD2</text>
<text x="174.1" y="80.8">G_AD3</text>
<text x="174.1" y="83.2">G_AD4</text>
<text x="194" y="78.2">HI_7</text>
<text x="194" y="80.8">HI_8</text>
<text x="194" y="83.2">HI_9</text>
<text x="174.1" y="85.8">G_AD5</text>
<text x="174.1" y="88.2">G_AD6</text>
<text x="193" y="85.8">HI_10</text>
<text x="174.1" y="90.8">G_AD7</text>
<text x="174.1" y="93.2">G_AD8</text>
<text x="174.1" y="95.8">G_AD9</text>
<text x="191" y="93.2">HI_STB#</text>
<text x="192" y="90.8">HI_STB</text>
<text x="174.1" y="98.2">G_AD10</text>
<text x="174.1" y="100.7">G_AD11</text>
<text x="191" y="100.7">HLRCOMP</text>
<text x="174.1" y="103.2">G_AD12</text>
<text x="174.1" y="105.7">G_AD13</text>
<text x="174.1" y="108.2">G_AD14</text>
<text x="174.1" y="110.7">G_AD15</text>
<text x="174.1" y="113.2">G_AD16</text>
<text x="174.1" y="115.7">G_AD17</text>
<text x="174.1" y="118.1">G_AD18</text>
<text x="194" y="118.1">ETS#</text>
<text x="174.1" y="120.7">G_AD19</text>
<text x="174.1" y="123.1">G_AD20</text>
<text x="174.1" y="125.6">G_AD21</text>
<text x="174.1" y="128.1">G_AD22</text>
<text x="174.1" y="130.6">G_AD23</text>
<text x="192" y="130.6">RSTIN#</text>
<text x="174.1" y="133.1">G_AD24</text>
<text x="174.1" y="135.6">G_AD25</text>
<text x="174.1" y="138.1">G_AD26</text>
<text x="174.1" y="140.5">G_AD27</text>
<text x="174.1" y="143.1">G_AD28</text>
<text x="191" y="143.1">TESTIN#</text>
<text x="174.1" y="145.5">G_AD29</text>
<text x="174.1" y="148.1">G_AD30</text>
<text x="174.1" y="150.5">G_AD31</text>
<text x="174.1" y="155.5">G_FRAME#</text>
<text x="174.1" y="158">G_DEVSEL#</text>
<text x="174.1" y="160.5">G_IRDY#</text>
<text x="174.1" y="163">G_TRDY#</text>
<text x="174.1" y="165.5">G_PAR</text>
<text x="174.1" y="168">G_STOP#</text>
<text x="174.1" y="170.5">G_REQ#</text>
<text x="174.1" y="173">G_GNT#</text>
<text x="174.1" y="178">PIPE#</text>
<text x="196" y="178">NC</text>
<text x="174.1" y="183">SBA0</text>
<text x="174.1" y="185.4">SBA1</text>
<text x="194" y="185.4">RSVD</text>
<text x="196" y="180.4">NC</text>
<text x="174.1" y="188">SBA2</text>
<text x="174.1" y="190.4">SBA3</text>
<text x="194" y="188">RSVD</text>
<text x="194" y="190.4">RSVD</text>
<text x="174.1" y="193">SBA4</text>
<text x="174.1" y="195.4">SBA5</text>
<text x="174.1" y="197.9">SBA6</text>
<text x="194" y="193">RSVD</text>
<text x="194" y="195.4">RSVD</text>
<text x="194" y="197.9">RSVD</text>
<text x="174.1" y="200.4">SBA7</text>
<text x="194" y="200.4">RSVD</text>
<text x="194" y="202.9">RSVD</text>
<text x="174.1" y="205.4">RBF#</text>
<text x="174.1" y="207.9">WBF#</text>
<text x="194" y="205.4">RSVD</text>
<text x="174.1" y="212.9">ST0</text>
<text x="174.1" y="215.4">ST1</text>
<text x="174.1" y="217.8">ST2</text>
<text x="174.1" y="222.8">AD_STB0</text>
<text x="174.1" y="225.3">AD_STB0#</text>
<text x="174.1" y="230.3">AD_STB1</text>
<text x="174.1" y="232.8">AD_STB1#</text>
<text x="174.1" y="237.8">SBSTB</text>
<text x="174.1" y="240.3">SBSTB#</text>
<text x="174.1" y="247.7">66IN</text>
<text x="174.1" y="257.7">GRCOMP</text>
</g>
</svg>
